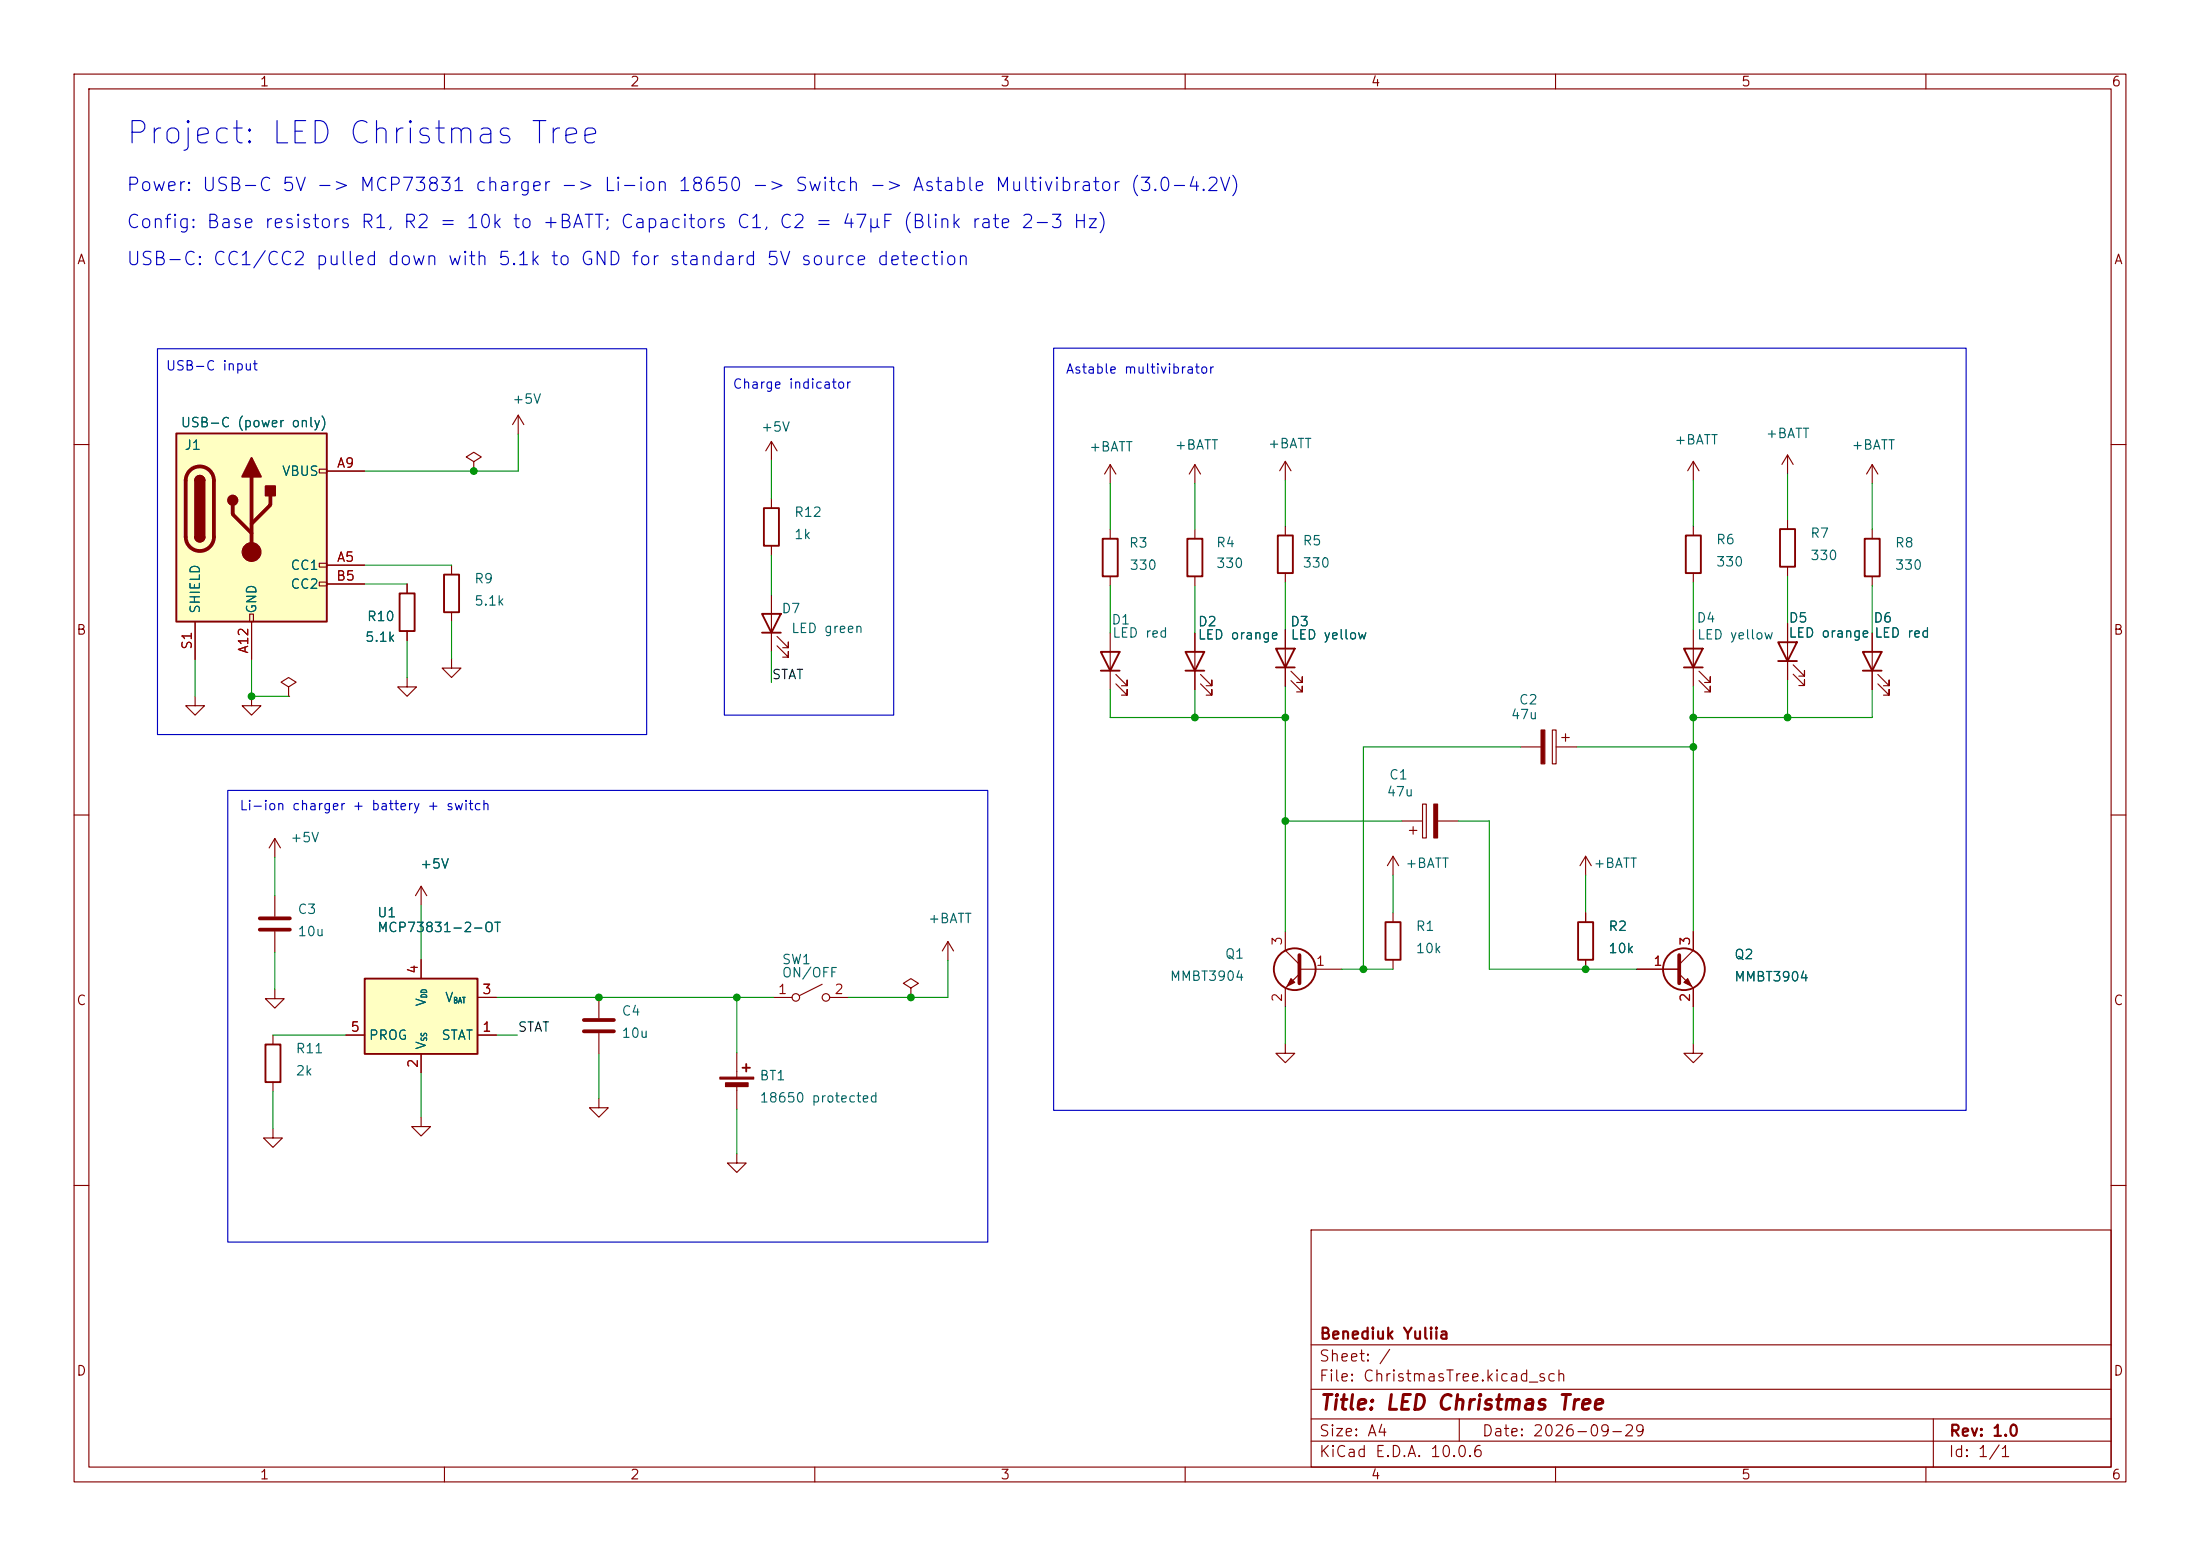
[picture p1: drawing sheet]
<svg xmlns="http://www.w3.org/2000/svg" width="297mm" height="210mm" viewBox="0 0 297 210" stroke-linecap="round" stroke-linejoin="round" font-family="sans-serif">
<g fill="none" stroke="#840000" stroke-width=".15">
<path d="M10 10h277v190h-277zM12 12h273v186h-273zM60 10v2M110 10v2M160 10v2M210 10v2M260 10v2M70 56l-.8 1.3M70 56l.7 1.3M70 56v2.6M10 60h2M55 78.8v1.3"/>
<path d="M61 76.3v1.3M64 62.3l1-.6-1-.7-1.1 .7 1.1 .6v1.3M64 63.6h.1M161.3 71.4v1.3M161.3 77.8v1.3M173.5 71v1.3M173.5 77.4v1.2M241.3 70.1v1.3M241.3 76.5v1.3M252.7 62.7v2.6M252.7 71.4v1.3M252.7 77.8v1.3"/>
<path d="M252.7 62.7l-.7 1.3M252.7 62.7l.8 1.3M285 60h2M34 94v1.3h1.2l-1.2 1.2-1.3-1.2h1.3M55 85.2v1.2M61 88.9v1.3h1.2l-1.2 1.2-1.3-1.2h1.3M61 82.6v1.3M104.1 80.3v7.6M104.9 87.2l1.5 1.5v-.8v.8h-.7M104.9 85.9l1.5 1.5v-.7v.7h-.7M161.3 85.4v7.7M162.1 92.3l1.5 1.5v-.7v.7h-.8"/>
<path d="M162.1 91l1.5 1.6v-.8v.8h-.8M173.5 85v7.6M174.3 91.9l1.5 1.5v-.8v.8h-.8M174.3 90.6l1.5 1.5v-.7v.7h-.8M228.6 85v7.6M229.4 91.9l1.5 1.5v-.8v.8h-.8M229.4 90.6l1.5 1.5v-.7v.7h-.8M241.3 84.1v7.7M242.1 91l1.5 1.5v-.7v.7h-.8M242.1 89.7l1.5 1.6v-.8v.8h-.8M252.7 85.4v7.7M253.5 92.3l1.5 1.5v-.7v.7h-.7"/>
<path d="M253.5 91l1.5 1.6v-.8v.8h-.7M10 110h2M37.1 113.2l-.8 1.2M37.1 113.2l.8 1.2M37.1 113.2v2.5M56.9 119.6l-.8 1.3M56.9 119.6l.7 1.3M56.9 119.6v2.6M188.1 115.6l-.8 1.2M188.1 115.6l.7 1.2M188.1 115.6v2.5M189.2 110.8h2.8"/>
<path d="M190.3 112.1h1M190.8 111.6v1M192 108.5h.6v4.6h-.6zM194.1 110.8h2.8M214.1 115.6l-.8 1.2M214.1 115.6l.7 1.2M214.1 115.6v2.5M285 110h2M37.1 120.9v2.8M37.1 125.7v2.8M80.8 134.6v2.8M80.8 139.4v2.8"/>
<path d="M104.4 134.6h2.5M111 132.8l-3.1 1.6M112 134.6h2.5M221 130.8h5.7M226.7 131.4l1.9 2v2.5M228.6 125.7v2.6l-1.9 1.9M56.9 150.8v1.3h1.2l-1.2 1.2-1.3-1.2h1.3M80.8 148.2v1.3h1.3l-1.3 1.3-1.2-1.3h1.2M10 160h2M177 166h108v32h-108zM285 160h2M60 198v2"/>
<path d="M110 198v2M160 198v2M177 194.5h108M177 191.5h108M177 187.5h108M177 181.5h108M197 191.5v3M210 198v2M260 198v2M261 191.5v6.5"/>
<circle cx="107.4" cy="134.6" r=".51"/>
<circle cx="111.5" cy="134.6" r=".51"/>
</g>
<g fill="none" stroke="#840000" stroke-width=".25">
<path d="M59.9 77.6h2.1v5h-2.1zM160.3 72.7h2v5.1h-2zM172.5 72.3h2v5.1h-2zM240.3 71.4h2v5.1h-2zM251.7 72.7h2.1v5.1h-2.1zM53.9 80.1h2.1v5.1h-2.1zM102.9 82.9h2.5l-1.3 2.5zM102.9 85.4h2.5M160 88h2.6l-1.3 2.5zM160 90.5h2.6M172.2 87.5h2.6l-1.3 2.6zM172.2 90.1h2.6"/>
<path d="M227.3 87.5h2.6l-1.3 2.6zM227.3 90.1h2.6M240 86.7h2.6l-1.3 2.5zM240 89.2h2.6M251.5 88h2.5l-1.3 2.5zM251.5 90.5h2.5"/>
<circle cx="227.3" cy="130.8" r="2.82"/>
</g>
<path d="M35.1 123.9h4M35.1 125.5h4M78.8 137.7h4.1M78.8 139.2h4.1M226.7 128.9v3.8" fill="none" stroke="#840000" stroke-width=".51"/>
<g fill="#840000" stroke="#840000" stroke-width=".15">
<path d="M227.3 132.6l.5-.5 .5 1z"/>
<path d="M193.6 108.5h.5v4.6h-.5z"/>
</g>
<path d="M49.2 132.1h15.3v10.1h-15.3z" fill="#ffffc2"/>
<g fill="none" stroke="#840000" stroke-width=".25">
<path d="M49.2 132.1h15.3v10.1h-15.3zM187 124.5h2.1v5h-2.1zM213 124.5h2.1v5h-2.1zM35.8 141h2.1v5.1h-2.1zM100.2 144.1h1M100.7 143.6v1"/>
<circle cx="174.8" cy="130.8" r="2.82"/>
</g>
<g fill="none" stroke="#840000" stroke-width=".15">
<path d="M36.8 139.7v1.3M37.1 133.5v1.3h1.3l-1.3 1.3-1.3-1.3h1.3M46.7 139.7h2.5M56.9 129.5v2.6M64.5 139.7h2.5M64.5 134.6h2.5M123 133.4l1-.7-1-.6-1 .6 1 .7v1.2M123 134.6h.1M128 127.1l-.8 1.3M128 127.1l.7 1.3M128 127.1v2.5M173.5 125.7v2.6l1.9 1.9"/>
<path d="M175.4 131.4l-1.9 2v2.5M175.4 130.8h5.7M188.1 123.2v1.3M188.1 129.5v1.3M214.1 123.2v1.3M214.1 129.5v1.3M36.8 152.3v1.3h1.3l-1.3 1.3-1.2-1.3h1.2M36.8 146.1v1.2M56.9 142.2v2.6M99.5 142.1v3.3M99.5 146.4v3.3M173.5 140.9v1.3h1.3l-1.3 1.2-1.3-1.2h1.3"/>
</g>
<path d="M175.4 128.9v3.8" fill="none" stroke="#840000" stroke-width=".51"/>
<g fill="#840000" stroke="#840000" stroke-width=".15">
<path d="M174.3 132.1l.5 .5-1 .5z"/>
<path d="M97.2 145.4h4.6v.2h-4.6z"/>
<path d="M97.9 146.1h3.1v.6h-3.1z"/>
</g>
<path d="M23.8 58.5h20.3v25.4h-20.3z" fill="#ffffc2"/>
<g fill="none" stroke="#840000" stroke-width=".15">
<path d="M104.1 59.6v2.5M104.1 59.6l-.7 1.3M104.1 59.6l.8 1.3M43.1 63.3h1v.5h-1zM43.1 76h1v.5h-1zM43.1 78.6h1v.5h-1zM44.1 76.3h5.1M44.1 63.6h5.1M44.1 78.8h5.1M55 78.8v1.3M104.1 67.3v1.3M104.1 73.7v1.2"/>
<path d="M149.9 62.7l-.8 1.3M149.9 62.7l.7 1.3M149.9 62.7v2.6M149.9 71.4v1.3M149.9 77.8v1.3M161.3 62.7l-.8 1.3M161.3 62.7l.8 1.3M161.3 62.7v2.6M173.5 62.3l-.7 1.2M173.5 62.3l.8 1.2M173.5 62.3v2.5M228.6 62.3l-.8 1.2"/>
<path d="M228.6 62.3l.8 1.2M228.6 62.3v2.5M228.6 71v1.3M228.6 77.4v1.2M241.3 61.4l-.7 1.3M241.3 61.4l.8 1.3M241.3 61.4v2.6M26.3 94v1.3h1.3l-1.3 1.2-1.2-1.2h1.2M26.3 83.9v5.1M33.7 82.9h.5v1h-.5zM34 83.9v5.1M39 92.7l1-.6-1-.7-1.1 .7 1.1 .6v1.3"/>
<path d="M39 94h.1M55 91.4v1.3h1.2l-1.2 1.3-1.3-1.3h1.3M55 85.2v1.2M149.9 85.4v7.7M150.6 92.3l1.6 1.5v-.7v.7h-.8M150.6 91l1.6 1.6v-.8v.8h-.8M161.3 85.4v2.6M161.3 90.5v2.6M173.5 85v2.5M173.5 90.1v2.5M209.6 98.5h.5v4.6h-.5zM210.8 99.5h1.1"/>
<path d="M211.3 99v1M241.3 84.1v2.6M241.3 89.2v2.6M252.7 85.4v2.6M252.7 90.5v2.6M205.2 100.8h2.8M210.1 100.8h2.8M46.7 139.7h2.5M56.9 129.5v2.6M64.5 139.7h2.5M64.5 134.6h2.5M214.1 123.2v1.3"/>
<path d="M214.1 129.5v1.3M221 130.8h5.7M228.6 125.7v2.6M228.6 133.4v2.5M56.9 142.2v2.6M99.5 155.7v1.3h1.2l-1.2 1.2-1.3-1.2h1.3M228.6 140.9v1.3h1.3l-1.3 1.2-1.3-1.2h1.3"/>
</g>
<path d="M23.8 58.5h20.3v25.4h-20.3zM26.3 64.9a.64 .64 0 0 1 .7-.7 .64 .64 0 0 1 .6 .7M26.3 72.5a.64 .64 0 0 0 .7 .6 .64 .64 0 0 0 .6-.6M103.1 68.6h2.1v5.1h-2.1zM148.9 72.7h2v5.1h-2zM227.6 72.3h2v5.1h-2zM148.6 88h2.5l-1.2 2.5zM148.6 90.5h2.5" fill="none" stroke="#840000" stroke-width=".25"/>
<path d="M25.6 63.5a1.91 1.91 0 0 1 2.1-.4 1.91 1.91 0 0 1 1.2 1.8v7.6a1.91 1.91 0 0 1-1.9 1.9 1.91 1.91 0 0 1-1.9-1.9v-7.6a1.9 1.9 0 0 1 .5-1.4zM31.4 68.2v1.2l2.6 2.6M34 64.3v10.2M36.5 66.9v1.3l-2.5 2.5" fill="none" stroke="#840000" stroke-width=".51"/>
<g fill="#840000" stroke="#840000" stroke-width=".25">
<path d="M26.3 64.9h1.3v7.6h-1.3z"/>
<path d="M26.5 64.4a.64 .64 0 0 1 .7-.1 .64 .64 0 0 1 .4 .6h-1.3z"/>
<path d="M26.3 72.5h1.3a.64 .64 0 0 1-.6 .6 .64 .64 0 0 1-.7-.6z"/>
<path d="M34 61.8l1.2 2.5h-2.5z"/>
<path d="M35.9 65.6h1.2v1.3h-1.2z"/>
<circle cx="31.4" cy="67.5" r=".63"/>
</g>
<g fill="#840000" stroke="#840000" stroke-width=".15">
<path d="M208 98.5h.6v4.6h-.6z"/>
<circle cx="34" cy="74.5" r="1.27"/>
</g>
<g fill="none" stroke="#009600" stroke-width=".15">
<path d="M70 58.6v5h-20.8M49.2 76.3h11.8M49.2 78.8h5.8M104.1 62.1v5.2M104.1 74.9v5.4M149.9 65.3v6.1M149.9 79.1v6.3M161.3 65.3v6.1M161.3 79.1v6.3M173.5 64.8v6.2M173.5 78.6v6.4M228.6 64.8v6.2"/>
<path d="M228.6 78.6v6.4M241.3 64v6.1M241.3 77.8v6.3M252.7 65.3v6.1M252.7 79.1v6.3M26.3 89v5M34 89v5h5M55 86.4v5M61 83.9v5M104.1 87.9v4.2M149.9 93.1v3.7h23.6M161.3 93.1v3.7"/>
<path d="M173.5 92.6v33.1M228.6 92.6v33.1M241.3 91.8v5M252.7 93.1v3.7h-24.1M37.1 115.7v5.2M173.5 110.8h15.7M188.1 118.1v5.1M196.9 110.8h4.2v20h19.9M205.2 100.8h-21.1v30M212.9 100.8h15.7M214.1 118.1v5.1M36.8 139.7h9.9"/>
<path d="M37.1 128.5v5M56.9 122.2v7.3M67 139.7h2.8M67 134.6h37.4M99.5 134.6v7.5M128 129.6v5h-13.5M173.5 135.9v5M181.1 130.8h7M228.6 135.9v5M36.8 147.3v5M56.9 144.8v6M80.8 142.2v6"/>
<path d="M99.5 149.7v6"/>
</g>
<path d="M21.3 47.1h66v52h-66zM97.8 49.5h22.8v47h-22.8zM142.2 47h123.2v102.9h-123.2zM30.8 106.7h102.5v60.9h-102.5z" fill="none" stroke="#0000c2" stroke-width=".15"/>
<g fill="#009600" stroke="#009600" stroke-width=".14">
<circle cx="173.5" cy="110.8" r=".46"/>
<circle cx="173.5" cy="96.8" r=".46"/>
<circle cx="161.3" cy="96.8" r=".46"/>
<circle cx="214.1" cy="130.8" r=".46"/>
<circle cx="184.1" cy="130.8" r=".46"/>
<circle cx="64" cy="63.6" r=".46"/>
<circle cx="34" cy="94" r=".46"/>
<circle cx="123" cy="134.6" r=".46"/>
<circle cx="80.8" cy="134.6" r=".46"/>
<circle cx="99.5" cy="134.6" r=".46"/>
<circle cx="228.6" cy="96.8" r=".46"/>
<circle cx="241.3" cy="96.8" r=".46"/>
<circle cx="228.6" cy="100.8" r=".46"/>
</g>
<text font-size="3" fill="#0000c2" x="16.8" y="20.2">Project: LED Christmas Tree</text>
<text font-size="2" fill="#840000" x="178" y="190.8">Title: LED Christmas Tree</text>
<g font-size="1.8" fill="#0000c2">
<text x="16.9" y="26.3">Power: USB-C 5V -&gt; MCP73831 charger -&gt; Li-ion 18650 -&gt; Switch -&gt; Astable Multivibrator (3.0-4.2V)</text>
<text x="16.9" y="31.3">Config: Base resistors R1, R2 = 10k to +BATT; Capacitors C1, C2 = 47µF (Blink rate 2-3 Hz)</text>
<text x="16.9" y="36.3">USB-C: CC1/CC2 pulled down with 5.1k to GND for standard 5V source detection</text>
</g>
<g font-size="1.5" fill="#840000">
<text x="178" y="184.1">Sheet: /</text>
<text x="178" y="181.1">Benediuk Yuliia</text>
<text x="178" y="186.8">File: ChristmasTree.kicad_sch</text>
<text x="178" y="197">KiCad E.D.A. 10.0.6</text>
<text x="178" y="194.2">Size: A4</text>
<text x="200" y="194.2">Date: 2026-09-29</text>
<text x="263" y="197">Id: 1/1</text>
<text x="263" y="194.2">Rev: 1.0</text>
</g>
<g font-size="1.3" fill="#840000">
<text x="35" y="12">1</text>
<text x="85" y="12">2</text>
<text x="135" y="12">3</text>
<text x="185" y="12">4</text>
<text x="235" y="12">5</text>
<text x="285" y="12">6</text>
<text x="10.3" y="36">A</text>
<text x="285.3" y="36">A</text>
<text x="10.2" y="86">B</text>
<text x="285.2" y="86">B</text>
<text x="10.2" y="136">C</text>
<text x="285.2" y="136">C</text>
<text x="10.2" y="186">D</text>
<text x="285.2" y="186">D</text>
<text x="35" y="200">1</text>
<text x="85" y="200">2</text>
<text x="135" y="200">3</text>
<text x="185" y="200">4</text>
<text x="235" y="200">5</text>
<text x="285" y="200">6</text>
</g>
<g font-size="1.3" fill="#0000c2">
<text x="22.3" y="50.3">USB-C input</text>
<text x="98.8" y="52.8">Charge indicator</text>
<text x="143.8" y="50.8">Astable multivibrator</text>
<text x="32.2" y="109.7">Li-ion charger + battery + switch</text>
</g>
<g font-size="1.3" fill="#006464">
<text x="24.3" y="58">USB-C (power only)</text>
<text x="69.1" y="54.8">+5V</text>
<text x="102.7" y="58.6">+5V</text>
<text x="238.3" y="59.4">+BATT</text>
<text x="24.8" y="61">J1</text>
<text x="38" y="64.5">VBUS</text>
<text x="146.9" y="61.3">+BATT</text>
<text x="158.5" y="61">+BATT</text>
<text x="171.1" y="60.8">+BATT</text>
<text x="226" y="60.3">+BATT</text>
<text x="249.9" y="61">+BATT</text>
<text x="107.1" y="70.1">R12</text>
<text x="39.1" y="77.2">CC1</text>
<text x="107.1" y="73.1">1k</text>
<text x="152.3" y="74.2">R3</text>
<text x="152.4" y="77.2">330</text>
<text x="164.1" y="74.2">R4</text>
<text x="164.1" y="77">330</text>
<text x="175.8" y="73.9">R5</text>
<text x="175.8" y="76.9">330</text>
<text x="231.6" y="73.8">R6</text>
<text x="231.6" y="76.8">330</text>
<text x="244.3" y="72.9">R7</text>
<text x="244.3" y="75.9">330</text>
<text x="255.7" y="74.2">R8</text>
<text x="255.7" y="77.2">330</text>
<text x="27.3" y="82.9" transform="rotate(-90 27.3 82.9)">SHIELD</text>
<text x="34.9" y="82.9" transform="rotate(-90 34.9 82.9)">GND</text>
<text x="39.1" y="79.8">CC2</text>
<text x="63.9" y="79.1">R9</text>
<text x="63.9" y="82.1">5.1k</text>
<text x="105.4" y="83.1">D7</text>
<text x="49.2" y="86.9">5.1k</text>
<text x="49.5" y="84.1">R10</text>
<text x="106.7" y="85.8">LED green</text>
<text x="150" y="84.6">D1</text>
<text x="150.1" y="86.4">LED red</text>
<text x="161.6" y="86.6">LED orange</text>
<text x="161.6" y="84.8">D2</text>
<text x="174.1" y="84.8">D3</text>
<text x="174.2" y="86.6">LED yellow</text>
<text x="229" y="84.3">D4</text>
<text x="229" y="86.6">LED yellow</text>
<text x="241.4" y="86.4">LED orange</text>
<text x="241.4" y="84.3">D5</text>
<text x="252.8" y="84.3">D6</text>
<text x="252.9" y="86.4">LED red</text>
<text x="205" y="95.4">C2</text>
<text x="203.9" y="97.4">47u</text>
<text x="187.1" y="107.8">47u</text>
<text x="187.4" y="105.5">C1</text>
<text x="39.1" y="114">+5V</text>
<text x="56.6" y="117.5">+5V</text>
<text x="189.6" y="117.5">+BATT</text>
<text x="215" y="117.5">+BATT</text>
<text x="40.1" y="123.7">C3</text>
<text x="50.8" y="124.1">U1</text>
<text x="125.2" y="124.9">+BATT</text>
<text x="191" y="126">R1</text>
<text x="217" y="126">R2</text>
<text x="40.1" y="126.7">10u</text>
<text x="50.8" y="126.1">MCP73831-2-OT</text>
<text x="105.5" y="130.5">SW1</text>
<text x="165.3" y="129.7">Q1</text>
<text x="191" y="129">10k</text>
<text x="217" y="129">10k</text>
<text x="234" y="129.8">Q2</text>
<text x="57.8" y="135.9" transform="rotate(-90 57.8 135.9)">V</text>
<text x="60" y="135.6">V</text>
<text x="83.8" y="137.4">C4</text>
<text x="105.5" y="132.2">ON/OFF</text>
<text x="157.8" y="132.7">MMBT3904</text>
<text x="234" y="132.8">MMBT3904</text>
<text x="39.8" y="142.5">R11</text>
<text x="49.7" y="140.7">PROG</text>
<text x="57.8" y="141.8" transform="rotate(-90 57.8 141.8)">V</text>
<text x="59.5" y="140.7">STAT</text>
<text x="83.8" y="140.4">10u</text>
<text x="39.8" y="145.5">2k</text>
<text x="102.5" y="146.1">BT1</text>
<text x="102.5" y="149.1">18650 protected</text>
</g>
<g font-size="1.3" fill="#a90000">
<text x="45.4" y="63.4">A9</text>
<text x="45.4" y="76.1">A5</text>
<text x="45.3" y="78.7">B5</text>
<text x="26.2" y="87.8" transform="rotate(-90 26.2 87.8)">S1</text>
<text x="33.8" y="88.3" transform="rotate(-90 33.8 88.3)">A12</text>
<text x="56.7" y="131.5" transform="rotate(-90 56.7 131.5)">4</text>
<text x="173.4" y="127.7" transform="rotate(-90 173.4 127.7)">3</text>
<text x="177.6" y="130.7">1</text>
<text x="223.1" y="130.7">1</text>
<text x="228.5" y="127.7" transform="rotate(-90 228.5 127.7)">3</text>
<text x="65" y="134.5">3</text>
<text x="104.9" y="134.5">1</text>
<text x="112.5" y="134.5">2</text>
<text x="173.4" y="135.4" transform="rotate(-90 173.4 135.4)">2</text>
<text x="228.5" y="135.4" transform="rotate(-90 228.5 135.4)">2</text>
<text x="47.2" y="139.6">5</text>
<text x="65" y="139.6">1</text>
<text x="56.7" y="144.2" transform="rotate(-90 56.7 144.2)">2</text>
</g>
<g font-size="1.3" fill="#0f0f0f">
<text x="104.1" y="92">STAT</text>
<text x="69.8" y="139.6">STAT</text>
</g>
<g font-size=".8" fill="#006464">
<text x="57.8" y="134.8" transform="rotate(-90 57.8 134.8)">DD</text>
<text x="61.1" y="135.6">BAT</text>
<text x="57.8" y="140.6" transform="rotate(-90 57.8 140.6)">SS</text>
</g>
</svg>
